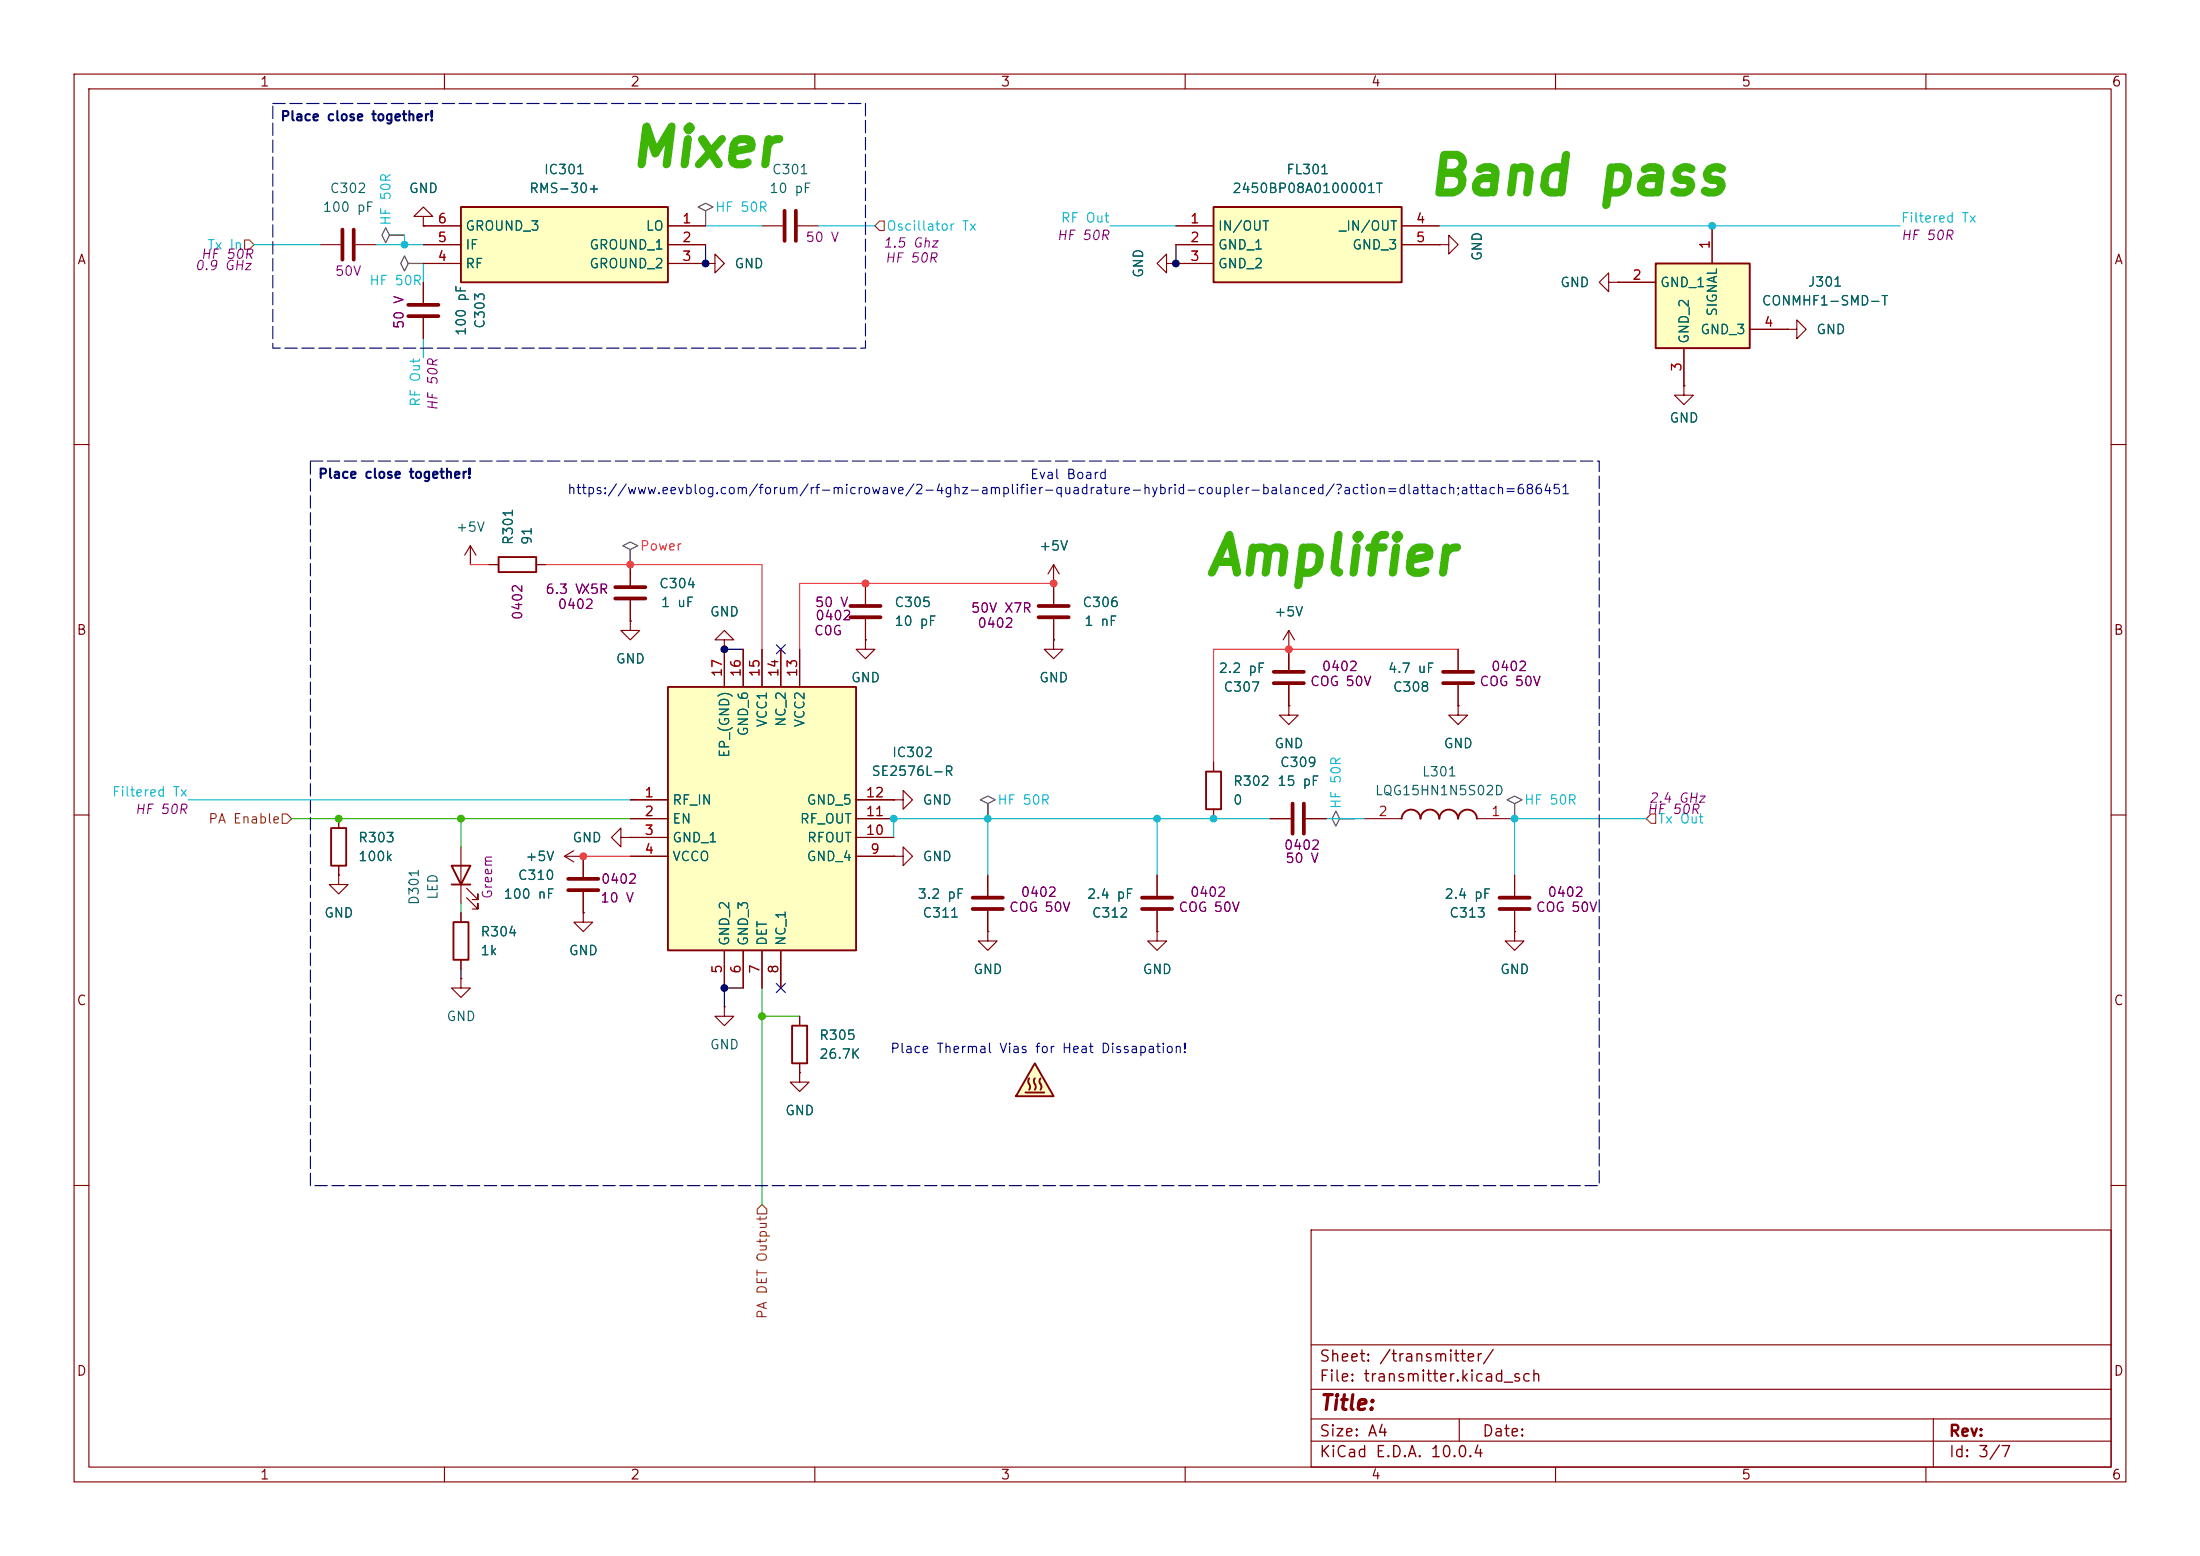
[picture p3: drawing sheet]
<svg xmlns="http://www.w3.org/2000/svg" width="297mm" height="210mm" viewBox="0 0 297 210" stroke-linecap="round" stroke-linejoin="round" font-family="sans-serif">
<g fill="none" stroke="#840000" stroke-width=".15">
<path d="M10 10h277v190h-277zM12 12h273v186h-273zM60 10v2M110 10v2M160 10v2M210 10v2M260 10v2M194.3 33h1.3v1.3l1.2-1.3-1.2-1.2v1.2M194.3 33h.1M217.2 38.1v-1.3l-1.3 1.3 1.3 1.3v-1.3h1.2M218.4 38.1h.1M10 60h2"/>
<path d="M66 76.2h1.3M72.4 76.2h1.3M142.2 78.7h.1M142.2 76.2l-.7 1.3M142.2 76.2l.8 1.3M142.2 76.2v2.5M285 60h2M10 110h2M285 110h2M156.2 125.7v1.3h1.3l-1.3 1.3-1.3-1.3h1.3M156.2 125.7h.1M10 160h2"/>
<path d="M177 166h108v32h-108zM285 160h2M60 198v2M110 198v2M160 198v2M177 194.5h108M177 191.5h108M177 187.5h108M177 181.5h108M197 191.5v3M210 198v2M260 198v2"/>
<path d="M261 191.5v6.5"/>
</g>
<path d="M67.3 75.2h5.1v2h-5.1z" fill="none" stroke="#840000" stroke-width=".25"/>
<path d="M163.8 27.9h25.4v10.2h-25.4z" fill="#ffffc2"/>
<path d="M163.8 27.9h25.4v10.2h-25.4zM106.9 138.4h2.1v5.1h-2.1z" fill="none" stroke="#840000" stroke-width=".25"/>
<g fill="none" stroke="#840000" stroke-width=".15">
<path d="M157.5 35.6v-1.3l-1.3 1.3 1.3 1.2v-1.2h1.2M158.7 35.6h.1M158.7 30.5h5.1M158.7 33h5.1M158.7 35.6h5.1M189.2 30.5h5.1M189.2 33h5.1M174 87.6h.1M174 85.1l-.8 1.3M174 85.1l.8 1.3M174 85.1v2.5M120.6 115.6h1.3v-1.3l1.3 1.3-1.3 1.2v-1.2"/>
<path d="M120.6 115.6h.1M97.8 135.9v1.3h1.3l-1.3 1.2-1.3-1.2h1.3M97.8 135.9h.1M107.9 137.2v1.2M107.9 143.5v1.3"/>
</g>
<path d="M90.2 92.7h25.4v35.6h-25.4z" fill="#ffffc2"/>
<path d="M90.2 92.7h25.4v35.6h-25.4z" fill="none" stroke="#840000" stroke-width=".25"/>
<g fill="none" stroke="#840000" stroke-width=".15">
<path d="M97.8 87.6v5.1M100.3 87.6v5.1M102.9 87.6v5.1M105.4 87.6v5.1M107.9 87.6v5.1M85.1 108h5.1M85.1 110.5h5.1M85.1 113h5.1M85.1 115.6h5.1M115.6 108h5M115.6 110.5h5M115.6 113h5"/>
<path d="M115.6 115.6h5M133.3 118.1v2.8M97.8 128.3v5.1M100.3 128.3v5.1M102.9 128.3v5.1M105.4 128.3v5.1M133.3 125.7v1.3h1.3l-1.3 1.3-1.2-1.3h1.2M133.3 125.7h.1M133.3 122.9v2.8"/>
</g>
<path d="M131.3 121.2h4.1M131.3 122.7h4.1" fill="none" stroke="#840000" stroke-width=".51"/>
<path d="M139.7 143.5l2.5 4.5h-5z" fill="#ffffc2"/>
<path d="M138.4 147.4h2.6M138.9 145.5a.92 .92 0 0 0 .2 1.1l-.2 .5M139.7 145.5a.91 .91 0 0 0 .1 1.1l-.1 .5M139.7 143.5l2.5 4.5h-5zM140.5 145.5a.91 .91 0 0 0 .1 1.1l-.1 .5" fill="none" stroke="#840000" stroke-width=".25"/>
<g fill="none" stroke="#840000" stroke-width=".15">
<path d="M227.3 52.1v1.2h1.3l-1.3 1.3-1.2-1.3h1.2M227.3 52.1h.1M241.3 44.5h1.3v-1.3l1.2 1.3-1.2 1.2v-1.2M241.3 44.5h.1M116.8 78.7v2.8M85.1 83.8v1.3h1.3l-1.3 1.3-1.3-1.3h1.3M85.1 83.8h.1M97.8 86.4h1.3l-1.3-1.3-1.3 1.3h1.3v1.2M97.8 87.6h.1M116.8 86.4v1.2h1.3l-1.3 1.3-1.2-1.3h1.2M116.8 86.4h.1M116.8 83.6v2.8"/>
<path d="M156.2 118.1v2.8M156.2 122.9v2.8"/>
</g>
<path d="M114.8 81.8h4.1M114.8 83.3h4.1M154.2 121.2h4M154.2 122.7h4" fill="none" stroke="#840000" stroke-width=".51"/>
<path d="M223.5 35.6h12.7v11.4h-12.7z" fill="#ffffc2"/>
<path d="M223.5 35.6h12.7v11.4h-12.7zM44.7 111.8h2v5h-2zM61 116.8h2.5l-1.3 2.6zM61 119.4h2.5M162.8 104.1h2v5.1h-2zM189.2 110.5a1.27 1.27 0 0 1 1.3-1.2 1.27 1.27 0 0 1 1.3 1.2 1.27 1.27 0 0 1 1.2-1.2 1.27 1.27 0 0 1 1.3 1.2 1.27 1.27 0 0 1 1.3-1.2 1.27 1.27 0 0 1 1.2 1.2 1.27 1.27 0 0 1 1.3-1.2 1.27 1.27 0 0 1 1.3 1.2" fill="none" stroke="#840000" stroke-width=".25"/>
<g fill="none" stroke="#840000" stroke-width=".15">
<path d="M102.9 30.5h2.8M107.7 30.5h2.8M218.4 38.1h5.1M231.1 30.5v5.1M227.3 47v5.1M236.2 44.5h5.1M142.2 78.7v2.8M142.2 86.4v1.2h1.3l-1.3 1.3-1.2-1.3h1.2M142.2 86.4h.1M142.2 83.6v2.8M174 95.3v1.2h1.3l-1.3 1.3-1.3-1.3h1.3M174 95.3h.1"/>
<path d="M174 87.6v2.8M174 92.5v2.8M196.8 95.3v1.2h1.3l-1.3 1.3-1.2-1.3h1.2M196.8 95.3h.1M196.8 87.6v2.8M196.8 92.5v2.8M45.7 118.1v1.3h1.3l-1.3 1.3-1.3-1.3h1.3M45.7 118.1h.1M45.7 110.5v1.3M45.7 116.8v1.3M62.2 114.3v7.6M63 119.9l1.5 1.5v-.7v.7h-.7"/>
<path d="M76.2 115.6l1.3 .7M76.2 115.6h2.5M77.5 114.8l-1.3 .8M78.7 115.6h.1M83.8 113v-1.2l-1.3 1.2 1.3 1.3v-1.3h1.3M85.1 113h.1M120.6 108h1.3v-1.3l1.3 1.3-1.3 1.2v-1.2M120.6 108h.1M163.8 102.9v1.2M163.8 109.2v1.3M171.4 110.5h2.8M176.3 110.5h2.8"/>
<path d="M184.1 110.5h5.1M199.4 110.5h5.1M204.5 118.1v2.8M62.2 132.1v1.3h1.3l-1.3 1.2-1.2-1.2h1.2M62.2 132.1h.1M63 121.2l1.5 1.5v-.8v.8h-.7M204.5 125.7v1.3h1.2l-1.2 1.3-1.3-1.3h1.3M204.5 125.7h.1M204.5 122.9v2.8M107.9 144.8v1.3h1.3l-1.3 1.2-1.2-1.2h1.2M107.9 144.8h.1"/>
</g>
<path d="M105.9 28.4v4.1M107.4 28.4v4.1M140.2 83.3h4.1M140.2 81.8h4.1M172 90.7h4M172 92.2h4M194.8 90.7h4.1M194.8 92.2h4.1M174.5 108.5v4M176 108.5v4M202.4 121.2h4.1M202.4 122.7h4.1" fill="none" stroke="#840000" stroke-width=".51"/>
<path d="M62.2 27.9h28v10.2h-28z" fill="#ffffc2"/>
<path d="M62.2 27.9h28v10.2h-28zM61.2 124.5h2v5h-2z" fill="none" stroke="#840000" stroke-width=".25"/>
<g fill="none" stroke="#840000" stroke-width=".15">
<path d="M43.2 33h2.8M48 33h2.8M57.1 29.2h-1.2l1.2-1.3 1.3 1.3h-1.3v1.3M57.1 30.5h.1M57.1 30.5h5.1M57.1 33h5.1M57.1 35.6h5.1M57.1 38.1v2.8M90.2 30.5h5M90.2 33h5M90.2 35.6h5M95.2 35.6h1.3v-1.3l1.3 1.3-1.3 1.2v-1.2"/>
<path d="M95.2 35.6h.1M158.7 35.6h.1M158.7 30.5h5.1M158.7 33h5.1M158.7 35.6h5.1M189.2 30.5h5.1M189.2 33h5.1M194.3 33h.1M218.4 38.1h.1M218.4 38.1h5.1M231.1 30.5v5.1M57.1 42.9v2.8"/>
<path d="M227.3 52.1h.1M227.3 47v5.1M236.2 44.5h5.1M241.3 44.5h.1M63.5 76.2h.1M63.5 73.7l-.8 1.2M63.5 73.7l.8 1.2M63.5 73.7v2.5M66 76.2h1.3M72.4 76.2h1.3M85.1 76.2v2.8M116.8 78.7v2.8"/>
<path d="M142.2 78.7h.1M142.2 78.7v2.8M85.1 83.8h.1M85.1 81v2.8M97.8 87.6h.1M97.8 87.6v5.1M100.3 87.6v5.1M102.9 87.6v5.1M105.4 87.6v5.1M107.9 87.6v5.1M116.8 86.4h.1M116.8 83.6v2.8"/>
<path d="M142.2 86.4h.1M142.2 83.6v2.8M174 95.3h.1M174 87.6h.1M174 87.6v2.8M174 92.5v2.8M196.8 95.3h.1M196.8 87.6v2.8M196.8 92.5v2.8M45.7 118.1h.1M45.7 110.5v1.3M45.7 116.8v1.3"/>
<path d="M78.7 115.6h.1M78.7 115.6v2.8M85.1 113h.1M85.1 108h5.1M85.1 110.5h5.1M85.1 113h5.1M85.1 115.6h5.1M115.6 108h5M115.6 110.5h5M115.6 113h5M115.6 115.6h5M120.6 115.6h.1"/>
<path d="M120.6 108h.1M133.3 118.1v2.8M156.2 118.1v2.8M163.8 102.9v1.2M163.8 109.2v1.3M171.4 110.5h2.8M176.3 110.5h2.8M204.5 118.1v2.8M62.2 123.2v1.3M62.2 129.5v1.3M78.7 123.2v1.3h1.3l-1.3 1.2-1.2-1.2h1.2M78.7 123.2h.1"/>
<path d="M78.7 120.4v2.8M97.8 128.3v5.1M100.3 128.3v5.1M102.9 128.3v5.1M105.4 128.3v5.1M107.9 137.2v1.2M133.3 125.7h.1M133.3 122.9v2.8M156.2 125.7h.1M156.2 122.9v2.8M204.5 125.7h.1M204.5 122.9v2.8"/>
<path d="M107.9 144.8h.1M107.9 143.5v1.3"/>
</g>
<path d="M46.2 31v4.1M47.8 31v4.1M55.1 41.1h4.1M55.1 42.7h4.1M83.1 79.2h4M83.1 80.8h4M76.7 118.6h4.1M76.7 120.1h4.1" fill="none" stroke="#840000" stroke-width=".51"/>
<path d="M52.1 30.7l.5 1.1h2h-2l-.5 1-.5-1zM54.6 34.5l.5 1.1h2h-2l-.5 1-.5-1zM94.2 27.9l1-.5 1.1 .5-1.1 .5v2.1v-2.1zM84.1 73.7l1-.5 1 .5-1 .5v2v-2zM132.3 108l1-.6 1.1 .6-1.1 .5v2v-2zM180.3 109.5l.5 1h2.1h-2.1l-.5 1-.5-1zM203.5 108l1-.6 1 .6-1 .5v2v-2z" fill="none" stroke="#484848" stroke-width=".15"/>
<path d="M33 32.4h.7l.6 .6-.6 .7h-.7zM118.1 30.5l.6-.7h.7v1.3h-.7zM38.1 109.9h.6l.7 .6-.7 .6h-.6zM222.9 109.9h.6v1.2h-.6l-.7-.6zM102.9 162.6l.6 .6v.6h-1.3v-.6z" fill="none" stroke="#725600" stroke-width=".15"/>
<g fill="none" stroke="#06b5ce" stroke-width=".15">
<path d="M34.3 33h8.9M50.8 33h6.3M54.6 31.8v1.2M57.1 35.6v2.5M95.2 30.5h7.7M110.5 30.5h7.6M149.9 30.5h8.8M194.3 30.5h62.2M57.1 45.7v2.6M25.4 108h59.7M133.3 110.5v7.6M156.2 110.5v7.6"/>
<path d="M171.4 110.5h-50.8v2.5M179.1 110.5h5M222.2 110.5h-17.7v7.6"/>
</g>
<path d="M63.5 76.2h2.5M73.7 76.2h29.2v11.4M142.2 78.7h-34.3v8.9M196.8 87.6h-33v15.3M78.7 115.6h6.4" fill="none" stroke="#ff302e" stroke-width=".15"/>
<path d="M39.4 110.5h45.7M62.2 110.5v3.8M62.2 121.9v1.3M102.9 133.4v29.2M102.9 137.2h5" fill="none" stroke="#009600" stroke-width=".15"/>
<path d="M95.2 33v2.6M158.7 33v2.6M97.8 87.6h2.5M62.2 130.8v1.3M100.3 133.4h-2.5v2.5" fill="none" stroke="#000" stroke-width=".15"/>
<path d="M104.8 87l1.2 1.2M106 87l-1.2 1.2M104.8 132.7l1.2 1.3M106 132.7l-1.2 1.3" fill="none" stroke="#000084" stroke-width=".15"/>
<path d="M36.8 14h80v33h-80zM41.9 62.2h174v97.8h-174z" fill="none" stroke="#000a63" stroke-width=".15" stroke-dasharray="1.7 .6"/>
<g fill="#06b5ce" stroke="#06b5ce" stroke-width=".14">
<circle cx="120.6" cy="110.5" r=".46"/>
<circle cx="156.2" cy="110.5" r=".46"/>
<circle cx="54.6" cy="33" r=".46"/>
<circle cx="204.5" cy="110.5" r=".46"/>
<circle cx="163.8" cy="110.5" r=".46"/>
<circle cx="231.1" cy="30.5" r=".46"/>
<circle cx="133.3" cy="110.5" r=".46"/>
</g>
<g fill="#ff302e" stroke="#ff302e" stroke-width=".14">
<circle cx="116.8" cy="78.7" r=".46"/>
<circle cx="78.7" cy="115.6" r=".46"/>
<circle cx="85.1" cy="76.2" r=".46"/>
<circle cx="142.2" cy="78.7" r=".46"/>
<circle cx="174" cy="87.6" r=".46"/>
</g>
<g fill="#009600" stroke="#009600" stroke-width=".14">
<circle cx="62.2" cy="110.5" r=".46"/>
<circle cx="45.7" cy="110.5" r=".46"/>
<circle cx="102.9" cy="137.2" r=".46"/>
</g>
<g fill="#000" stroke="#000" stroke-width=".14">
<circle cx="95.2" cy="35.6" r=".46"/>
<circle cx="158.7" cy="35.6" r=".46"/>
<circle cx="97.8" cy="87.6" r=".46"/>
<circle cx="97.8" cy="133.4" r=".46"/>
</g>
<g font-size="5.1" fill="#3eb404">
<text x="84.7" y="23.7">Mixer</text>
<text x="192.4" y="27.5">Band pass</text>
<text x="162.4" y="78.8">Amplifier</text>
</g>
<text font-size="2" fill="#840000" x="178" y="190.8">Title:</text>
<g font-size="1.5" fill="#840000">
<text x="178" y="184.2">Sheet: /transmitter/</text>
<text x="178" y="186.9">File: transmitter.kicad_sch</text>
<text x="178" y="197.1">KiCad E.D.A. 10.0.4</text>
<text x="178" y="194.3">Size: A4</text>
<text x="200" y="194.3">Date:</text>
<text x="263" y="194.3">Rev:</text>
<text x="263" y="197.1">Id: 3/7</text>
</g>
<g font-size="1.3" fill="#840000">
<text x="35" y="12">1</text>
<text x="85" y="12">2</text>
<text x="135" y="12">3</text>
<text x="185" y="12">4</text>
<text x="235" y="12">5</text>
<text x="285" y="12">6</text>
<text x="10.3" y="36">A</text>
<text x="285.3" y="36">A</text>
<text x="10.3" y="86">B</text>
<text x="285.3" y="86">B</text>
<text x="10.3" y="136">C</text>
<text x="285.3" y="136">C</text>
<text x="10.3" y="186">D</text>
<text x="285.3" y="186">D</text>
<text x="35" y="200">1</text>
<text x="85" y="200">2</text>
<text x="135" y="200">3</text>
<text x="185" y="200">4</text>
<text x="235" y="200">5</text>
<text x="285" y="200">6</text>
</g>
<g font-size="1.3" fill="#000a63">
<text x="37.8" y="16.6">Place close together!</text>
<text x="42.9" y="64.9">Place close together!</text>
</g>
<g font-size="1.3" fill="#006464">
<text x="73.3" y="23.8">IC301</text>
<text x="104.1" y="23.8">C301</text>
<text x="173.6" y="23.8">FL301</text>
<text x="43.5" y="28.9">100 pF</text>
<text x="44.4" y="26.4">C302</text>
<text x="55.1" y="26.4">GND</text>
<text x="71.4" y="26.4">RMS-30+</text>
<text x="103.8" y="26.4">10 pF</text>
<text x="166.3" y="26.4">2450BP08A0100001T</text>
<text x="62.7" y="34">IF</text>
<text x="62.7" y="31.5">GROUND_3</text>
<text x="79.5" y="34">GROUND_1</text>
<text x="87.1" y="31.5">LO</text>
<text x="164.3" y="31.5">IN/OUT</text>
<text x="164.3" y="34">GND_1</text>
<text x="180.7" y="31.5">_IN/OUT</text>
<text x="182.5" y="34">GND_3</text>
<text x="200.4" y="35.3" transform="rotate(-90 200.4 35.3)">GND</text>
<text x="62.7" y="36.5">RF</text>
<text x="79.5" y="36.5">GROUND_2</text>
<text x="99.1" y="36.5">GND</text>
<text x="154.6" y="37.6" transform="rotate(-90 154.6 37.6)">GND</text>
<text x="164.3" y="36.5">GND_2</text>
<text x="210.5" y="39.1">GND</text>
<text x="224" y="39.1">GND_1</text>
<text x="237.8" y="41.5">CONMHF1-SMD-T</text>
<text x="244" y="39">J301</text>
<text x="63.2" y="45.4" transform="rotate(-90 63.2 45.4)">100 pF</text>
<text x="65.7" y="44.5" transform="rotate(-90 65.7 44.5)">C303</text>
<text x="228.3" y="46.5" transform="rotate(-90 228.3 46.5)">GND_2</text>
<text x="229.5" y="45.4">GND_3</text>
<text x="232.1" y="42.8" transform="rotate(-90 232.1 42.8)">SIGNAL</text>
<text x="245.1" y="45.4">GND</text>
<text x="225.3" y="57.4">GND</text>
<text x="61.5" y="72.1">+5V</text>
<text x="69.6" y="73.7" transform="rotate(-90 69.6 73.7)">R301</text>
<text x="72.1" y="73.7" transform="rotate(-90 72.1 73.7)">91</text>
<text x="140.2" y="74.6">+5V</text>
<text x="88.9" y="79.7">C304</text>
<text x="89.1" y="82.3">1 uF</text>
<text x="95.8" y="83.5">GND</text>
<text x="120.7" y="82.3">C305</text>
<text x="146" y="82.3">C306</text>
<text x="172" y="83.5">+5V</text>
<text x="83.1" y="89.9">GND</text>
<text x="120.7" y="84.8">10 pF</text>
<text x="146.3" y="84.8">1 nF</text>
<text x="114.8" y="92.4">GND</text>
<text x="140.2" y="92.4">GND</text>
<text x="164.4" y="91.1">2.2 pF</text>
<text x="165.1" y="93.7">C307</text>
<text x="187.3" y="91.1">4.7 uF</text>
<text x="187.9" y="93.7">C308</text>
<text x="101.3" y="99.5" transform="rotate(-90 101.3 99.5)">GND_6</text>
<text x="103.8" y="98.3" transform="rotate(-90 103.8 98.3)">VCC1</text>
<text x="106.4" y="98.2" transform="rotate(-90 106.4 98.2)">NC_2</text>
<text x="108.9" y="98.3" transform="rotate(-90 108.9 98.3)">VCC2</text>
<text x="172" y="101.3">GND</text>
<text x="194.8" y="101.3">GND</text>
<text x="98.8" y="102.4" transform="rotate(-90 98.8 102.4)">EP_(GND)</text>
<text x="117.6" y="105">SE2576L-R</text>
<text x="120.3" y="102.5">IC302</text>
<text x="166.4" y="106.4">R302</text>
<text x="172.3" y="106.4">15 pF</text>
<text x="172.7" y="103.8">C309</text>
<text x="185.5" y="107.7">LQG15HN1N5S02D</text>
<text x="191.9" y="105.1">L301</text>
<text x="90.7" y="108.9">RF_IN</text>
<text x="90.7" y="111.5">EN</text>
<text x="107.9" y="111.5">RF_OUT</text>
<text x="108.8" y="108.9">GND_5</text>
<text x="124.5" y="108.9">GND</text>
<text x="166.4" y="108.9">0</text>
<text x="48.3" y="114">R303</text>
<text x="48.3" y="116.5">100k</text>
<text x="69.8" y="119.1">C310</text>
<text x="70.8" y="116.5">+5V</text>
<text x="77.2" y="114">GND</text>
<text x="90.7" y="114">GND_1</text>
<text x="90.7" y="116.5">VCCO</text>
<text x="108.8" y="116.5">GND_4</text>
<text x="108.9" y="114">RFOUT</text>
<text x="124.5" y="116.5">GND</text>
<text x="43.7" y="124.2">GND</text>
<text x="56.9" y="122.2" transform="rotate(-90 56.9 122.2)">D301</text>
<text x="59.4" y="121.5" transform="rotate(-90 59.4 121.5)">LED</text>
<text x="67.9" y="121.6">100 nF</text>
<text x="123.8" y="121.6">3.2 pF</text>
<text x="124.4" y="124.2">C311</text>
<text x="146.6" y="121.6">2.4 pF</text>
<text x="147.3" y="124.2">C312</text>
<text x="194.9" y="121.6">2.4 pF</text>
<text x="195.6" y="124.2">C313</text>
<text x="64.8" y="126.7">R304</text>
<text x="64.8" y="129.2">1k</text>
<text x="76.7" y="129.2">GND</text>
<text x="98.8" y="127.8" transform="rotate(-90 98.8 127.8)">GND_2</text>
<text x="101.3" y="127.8" transform="rotate(-90 101.3 127.8)">GND_3</text>
<text x="103.8" y="127.8" transform="rotate(-90 103.8 127.8)">DET</text>
<text x="106.4" y="127.8" transform="rotate(-90 106.4 127.8)">NC_1</text>
<text x="131.3" y="131.8">GND</text>
<text x="154.2" y="131.8">GND</text>
<text x="202.4" y="131.8">GND</text>
<text x="60.2" y="138.1">GND</text>
<text x="95.8" y="141.9">GND</text>
<text x="110.5" y="140.7">R305</text>
<text x="110.5" y="143.2">26.7K</text>
<text x="105.9" y="150.8">GND</text>
</g>
<g font-size="1.3" fill="#06b5ce">
<text x="96.5" y="28.9">HF 50R</text>
<text x="27.9" y="34">Tx In</text>
<text x="53" y="30.5" transform="rotate(-90 53 30.5)">HF 50R</text>
<text x="119.6" y="31.5">Oscillator Tx</text>
<text x="143.1" y="30.4">RF Out</text>
<text x="256.5" y="30.4">Filtered Tx</text>
<text x="49.8" y="38.8">HF 50R</text>
<text x="57" y="55" transform="rotate(-90 57 55)">RF Out</text>
<text x="15" y="107.8">Filtered Tx</text>
<text x="134.6" y="108.9">HF 50R</text>
<text x="181.3" y="109.3" transform="rotate(-90 181.3 109.3)">HF 50R</text>
<text x="205.7" y="108.9">HF 50R</text>
<text x="223.7" y="111.5">Tx Out</text>
</g>
<g font-size="1.3" fill="#840084">
<text x="27" y="35.3">HF 50R</text>
<text x="108.7" y="33">50 V</text>
<text x="119.1" y="33.7">1.5 Ghz</text>
<text x="119.4" y="35.8">HF 50R</text>
<text x="142.6" y="32.7">HF 50R</text>
<text x="256.5" y="32.7">HF 50R</text>
<text x="26.2" y="36.8">0.9 GHz</text>
<text x="45.1" y="37.5">50V</text>
<text x="54.8" y="44.5" transform="rotate(-90 54.8 44.5)">50 V</text>
<text x="59.4" y="55.6" transform="rotate(-90 59.4 55.6)">HF 50R</text>
<text x="70.8" y="83.8" transform="rotate(-90 70.8 83.8)">0402</text>
<text x="73.5" y="80.5">6.3 VX5R</text>
<text x="75.2" y="82.5">0402</text>
<text x="109.9" y="82.3">50 V</text>
<text x="131" y="83">50V X7R</text>
<text x="109.8" y="86.1">C0G</text>
<text x="110" y="84">0402</text>
<text x="131.9" y="85">0402</text>
<text x="176.8" y="92.9">COG 50V</text>
<text x="178.4" y="90.9">0402</text>
<text x="199.6" y="92.9">COG 50V</text>
<text x="201.2" y="90.9">0402</text>
<text x="18.1" y="110.2">HF 50R</text>
<text x="222.2" y="110.2">HF 50R</text>
<text x="222.5" y="108.7">2.4 GHz</text>
<text x="81" y="119.6">0402</text>
<text x="173.2" y="115">0402</text>
<text x="173.4" y="116.8">50 V</text>
<text x="66.8" y="121.4" transform="rotate(-90 66.8 121.4)">Greem</text>
<text x="81" y="122.1">10 V</text>
<text x="136.1" y="123.4">COG 50V</text>
<text x="137.7" y="121.4">0402</text>
<text x="159" y="123.4">COG 50V</text>
<text x="160.6" y="121.4">0402</text>
<text x="207.3" y="123.4">COG 50V</text>
<text x="208.8" y="121.4">0402</text>
</g>
<g font-size="1.3" fill="#a90000">
<text x="59" y="35.5">4</text>
<text x="59" y="33">5</text>
<text x="59" y="30.5">6</text>
<text x="92" y="30.5">1</text>
<text x="92" y="33">2</text>
<text x="92" y="35.5">3</text>
<text x="160.6" y="30.5">1</text>
<text x="160.6" y="33">2</text>
<text x="160.6" y="35.5">3</text>
<text x="191.1" y="30.5">4</text>
<text x="191.1" y="33">5</text>
<text x="231.1" y="33.7" transform="rotate(-90 231.1 33.7)">1</text>
<text x="220.3" y="38.1">2</text>
<text x="238.1" y="44.4">4</text>
<text x="227.3" y="50.2" transform="rotate(-90 227.3 50.2)">3</text>
<text x="97.8" y="91.5" transform="rotate(-90 97.8 91.5)">17</text>
<text x="100.3" y="91.5" transform="rotate(-90 100.3 91.5)">16</text>
<text x="102.8" y="91.5" transform="rotate(-90 102.8 91.5)">15</text>
<text x="105.4" y="91.5" transform="rotate(-90 105.4 91.5)">14</text>
<text x="107.9" y="91.5" transform="rotate(-90 107.9 91.5)">13</text>
<text x="86.9" y="107.9">1</text>
<text x="116.8" y="107.9">12</text>
<text x="86.9" y="110.5">2</text>
<text x="86.9" y="113">3</text>
<text x="116.8" y="113">10</text>
<text x="116.8" y="110.5">11</text>
<text x="186" y="110.5">2</text>
<text x="201.2" y="110.5">1</text>
<text x="86.9" y="115.5">4</text>
<text x="117.4" y="115.5">9</text>
<text x="97.8" y="131.5" transform="rotate(-90 97.8 131.5)">5</text>
<text x="100.3" y="131.5" transform="rotate(-90 100.3 131.5)">6</text>
<text x="102.8" y="131.5" transform="rotate(-90 102.8 131.5)">7</text>
<text x="105.4" y="131.5" transform="rotate(-90 105.4 131.5)">8</text>
</g>
<g font-size="1.3" fill="#0000c2">
<text x="139" y="65">Eval Board</text>
<text x="76.5" y="67">https://www.eevblog.com/forum/rf-microwave/2-4ghz-amplifier-quadrature-hybrid-coupler-balanced/?action=dlattach;attach=686451</text>
<text x="120.1" y="142.5">Place Thermal Vias for Heat Dissapation!</text>
</g>
<text font-size="1.3" fill="#ff302e" x="86.3" y="74.6">Power</text>
<g font-size="1.3" fill="#725600">
<text x="28" y="111.5">PA Enable</text>
<text x="103.8" y="178.1" transform="rotate(-90 103.8 178.1)">PA DET Output</text>
</g>
</svg>
